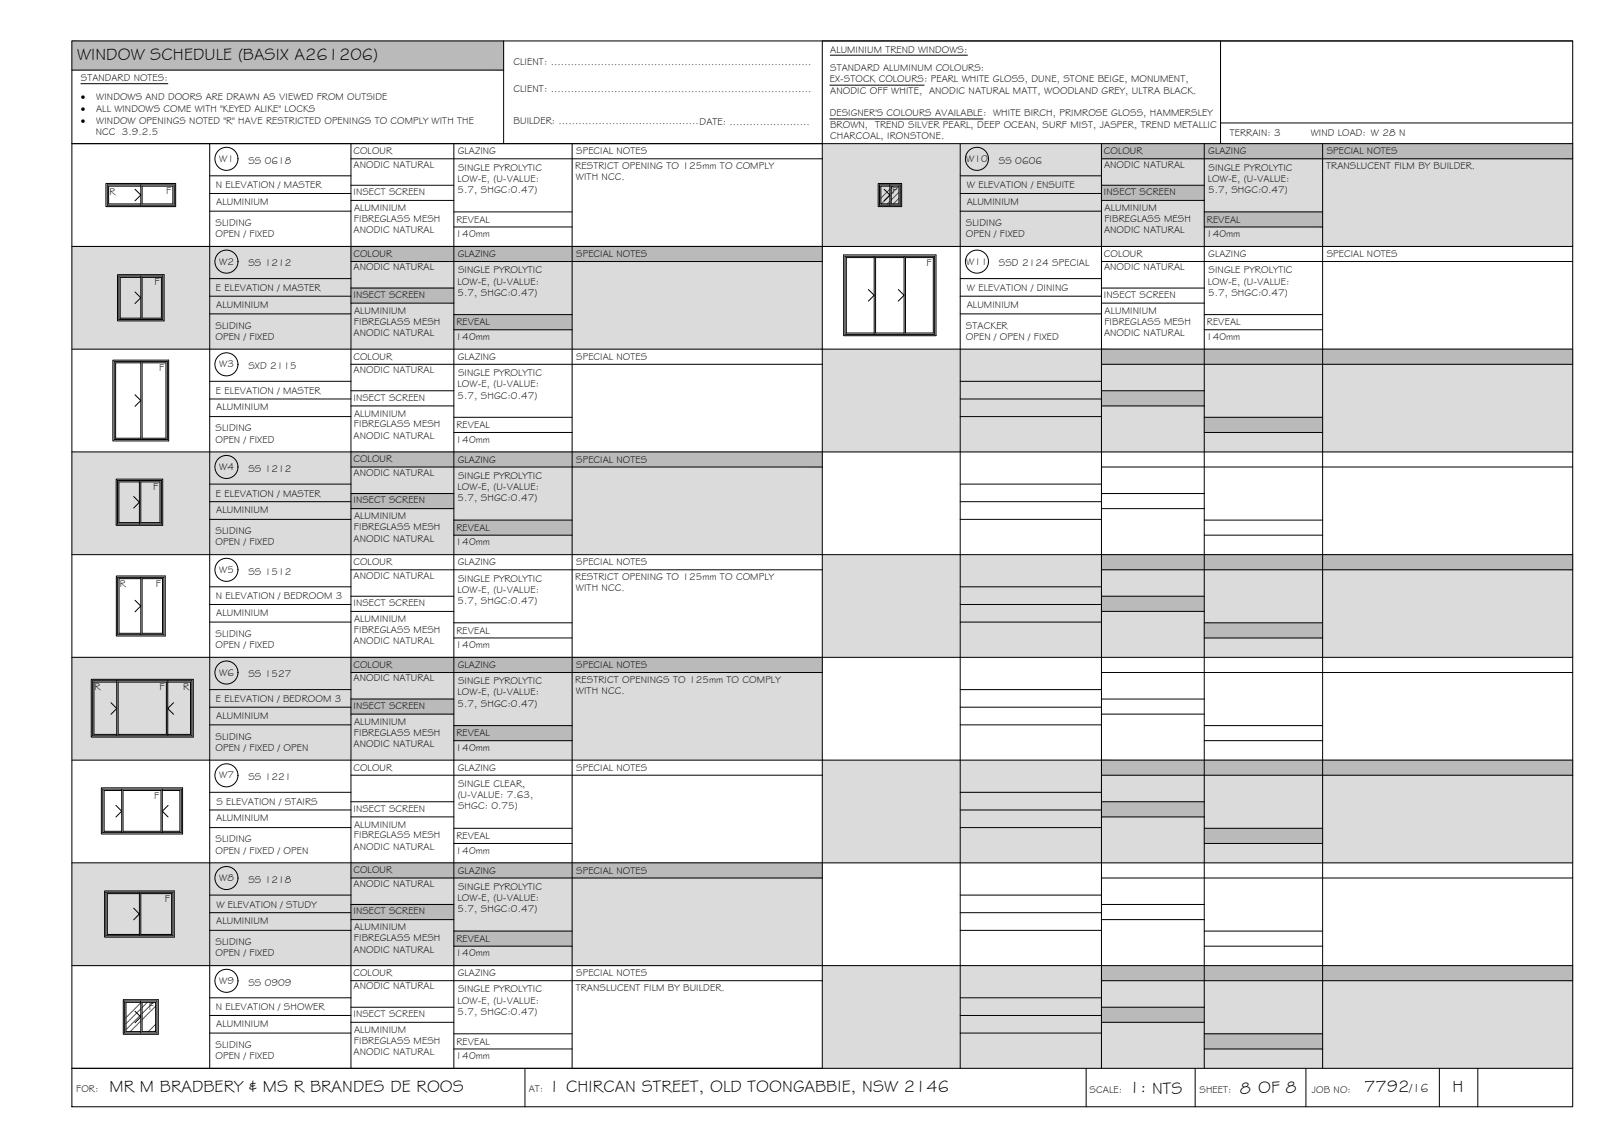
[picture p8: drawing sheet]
<svg xmlns="http://www.w3.org/2000/svg" width="420mm" height="297mm" viewBox="0 0 420 297" stroke-linecap="round" stroke-linejoin="round" font-family="sans-serif">
<!-- layer: WINDOW SCHEDULE HATCH -->
<g fill="#dbdbdb" stroke="#dbdbdb" stroke-width=".26">
<path d="M213.7 37.3l195 26.7v-26.7zM213.7 37.3l195 26.7h-195z"/>
<path d="M18.7 64l195 26.7v-26.7zM18.7 64l195 26.7h-195z"/>
<path d="M213.7 90.7l195 26.7v-26.7zM213.7 90.7l195 26.7h-195z"/>
<path d="M18.7 117.4l195 26.7v-26.7zM18.7 117.4l195 26.7h-195z"/>
<path d="M213.7 144.1l195 26.7v-26.7zM213.7 144.1l195 26.7h-195z"/>
<path d="M18.7 170.8l195 26.7v-26.7zM18.7 170.8l195 26.7h-195z"/>
<path d="M213.7 197.5l195 26.7v-26.7zM213.7 197.5l195 26.7h-195z"/>
<path d="M18.7 224.2l195 26.7v-26.7zM18.7 224.2l195 26.7h-195z"/>
<path d="M213.7 250.9l195 26.7v-26.7zM213.7 250.9l195 26.7h-195z"/>
</g>
<g fill="#bababa" stroke="#bababa" stroke-width=".26">
<path d="M18.7 10.6l112.2 7.6v-7.6zM18.7 10.6l112.2 7.6h-112.2z"/>
<path d="M286.2 37.3l122.5 4v-4zM286.2 37.3l122.5 4h-122.5z"/>
<path d="M286.2 48.1l26.7 4v-4zM286.2 48.1l26.7 4h-26.7z"/>
<path d="M312.9 55.1l30.8 3.9v-3.9zM312.9 55.1l30.8 3.9h-30.8z"/>
<path d="M91.2 64l122.5 4v-4zM91.2 64l122.5 4h-122.5z"/>
<path d="M91.2 74.9l26.7 3.9v-3.9zM91.2 74.9l26.7 3.9h-26.7z"/>
<path d="M117.9 81.8l30.8 3.9v-3.9zM117.9 81.8l30.8 3.9h-30.8z"/>
<path d="M286.2 90.7l122.5 4v-4zM286.2 90.7l122.5 4h-122.5z"/>
<path d="M286.2 101.6l26.7 3.9v-3.9zM286.2 101.6l26.7 3.9h-26.7z"/>
<path d="M312.9 108.5l30.8 3.9v-3.9zM312.9 108.5l30.8 3.9h-30.8z"/>
<path d="M91.2 117.4l122.5 4v-4zM91.2 117.4l122.5 4h-122.5z"/>
<path d="M91.2 128.3l26.7 3.9v-3.9zM91.2 128.3l26.7 3.9h-26.7z"/>
<path d="M117.9 135.2l30.8 3.9v-3.9zM117.9 135.2l30.8 3.9h-30.8z"/>
<path d="M286.2 144.1l122.5 4v-4zM286.2 144.1l122.5 4h-122.5z"/>
<path d="M286.2 155l26.7 3.9v-3.9zM286.2 155l26.7 3.9h-26.7z"/>
<path d="M312.9 161.9l30.8 3.9v-3.9zM312.9 161.9l30.8 3.9h-30.8z"/>
<path d="M91.2 170.8l122.5 4v-4zM91.2 170.8l122.5 4h-122.5z"/>
<path d="M91.2 181.6l26.7 4v-4zM91.2 181.6l26.7 4h-26.7z"/>
<path d="M117.9 188.6l30.8 3.9v-3.9zM117.9 188.6l30.8 3.9h-30.8z"/>
<path d="M286.2 197.5l122.5 4v-4zM286.2 197.5l122.5 4h-122.5z"/>
<path d="M286.2 208.4l26.7 3.9v-3.9zM286.2 208.4l26.7 3.9h-26.7z"/>
<path d="M312.9 215.3l30.8 3.9v-3.9zM312.9 215.3l30.8 3.9h-30.8z"/>
<path d="M91.2 224.2l122.5 4v-4zM91.2 224.2l122.5 4h-122.5z"/>
<path d="M91.2 235l26.7 4v-4zM91.2 235l26.7 4h-26.7z"/>
<path d="M117.9 242l30.8 3.9v-3.9zM117.9 242l30.8 3.9h-30.8z"/>
<path d="M286.2 250.9l122.5 4v-4zM286.2 250.9l122.5 4h-122.5z"/>
<path d="M286.2 261.8l26.7 3.9v-3.9zM286.2 261.8l26.7 3.9h-26.7z"/>
<path d="M312.9 268.7l30.8 3.9v-3.9zM312.9 268.7l30.8 3.9h-30.8z"/>
</g>
<!-- layer: BORDER -->
<g fill="none" stroke="#000" stroke-width=".26">
<path d="M18.7 10.6h390v277h-390zM18.7 18.2h112.2M130.9 10.6v26.7M317.1 10.6v26.7M408.7 10.6h-195v267M18.7 37.3h390M54.5 37.3v240.3M91.2 37.3v240.3M117.9 37.3v240.3M148.7 37.3v240.3M249.5 37.3v240.3M286.2 37.3v240.3"/>
<path d="M312.9 37.3v240.3M317.1 32h91.6M343.7 37.3v240.3M54.5 45.7h36.7M54.5 50.3h36.7M54.5 54.9h36.7M91.2 41.3h122.5M91.2 48.1h26.7M91.2 52.1h26.7M117.9 55.1h30.8M117.9 59h30.8M249.5 45.7h36.7"/>
<path d="M249.5 50.3h36.7M249.5 54.9h36.7M286.2 41.3h122.5M286.2 48.1h26.7M286.2 52.1h26.7M312.9 55.1h30.8M312.9 59h30.8M18.7 64h390M54.5 72.4h36.7M54.5 77h36.7M91.2 68h122.5M91.2 74.9h26.7"/>
<path d="M91.2 78.8h26.7M249.5 72.4h36.7M249.5 77h36.7M286.2 68h122.5M286.2 74.9h26.7M286.2 78.8h26.7M18.7 90.7h390M54.5 81.6h36.7M54.5 99.1h36.7M91.2 94.7h122.5M117.9 81.8h30.8M117.9 85.7h30.8"/>
<path d="M249.5 81.6h36.7M249.5 99.1h36.7M286.2 94.7h122.5M312.9 81.8h30.8M312.9 85.7h30.8M18.7 117.4h390M54.5 103.7h36.7M54.5 108.3h36.7M91.2 101.6h26.7M91.2 105.5h26.7M117.9 108.5h30.8M117.9 112.4h30.8"/>
<path d="M249.5 103.7h36.7M249.5 108.3h36.7M286.2 101.6h26.7M286.2 105.5h26.7M312.9 108.5h30.8M312.9 112.4h30.8M54.5 125.8h36.7M54.5 130.4h36.7M54.5 135h36.7M91.2 121.4h122.5M91.2 128.3h26.7M91.2 132.2h26.7"/>
<path d="M117.9 135.2h30.8M117.9 139.1h30.8M249.5 125.8h36.7M249.5 130.4h36.7M249.5 135h36.7M286.2 121.4h122.5M286.2 128.3h26.7M286.2 132.2h26.7M312.9 135.2h30.8M312.9 139.1h30.8M18.7 144.1h390M54.5 152.5h36.7"/>
<path d="M54.5 157.1h36.7M91.2 148.1h122.5M91.2 155h26.7M91.2 158.9h26.7M249.5 152.5h36.7M249.5 157.1h36.7M286.2 148.1h122.5M286.2 155h26.7M286.2 158.9h26.7M18.7 170.8h390M54.5 161.7h36.7M54.5 179.2h36.7"/>
<path d="M91.2 174.8h122.5M117.9 161.9h30.8M117.9 165.8h30.8M249.5 161.7h36.7M249.5 179.2h36.7M286.2 174.8h122.5M312.9 161.9h30.8M312.9 165.8h30.8M18.7 197.5h390M54.5 183.8h36.7M54.5 188.4h36.7M91.2 181.7h26.7"/>
<path d="M91.2 185.6h26.7M117.9 188.6h30.8M117.9 192.5h30.8M249.5 183.8h36.7M249.5 188.4h36.7M286.2 181.7h26.7M286.2 185.6h26.7M312.9 188.6h30.8M312.9 192.5h30.8M54.5 205.9h36.7M54.5 210.5h36.7M54.5 215.1h36.7"/>
<path d="M91.2 201.5h122.5M91.2 208.4h26.7M91.2 212.3h26.7M117.9 215.3h30.8M117.9 219.2h30.8M249.5 205.9h36.7M249.5 210.5h36.7M249.5 215.1h36.7M286.2 201.5h122.5M286.2 208.4h26.7M286.2 212.3h26.7M312.9 215.3h30.8"/>
<path d="M312.9 219.2h30.8M18.7 224.2h390M54.5 232.6h36.7M54.5 237.2h36.7M91.2 228.2h122.5M91.2 235h26.7M91.2 239h26.7M249.5 232.6h36.7M249.5 237.2h36.7M286.2 228.2h122.5M286.2 235h26.7M286.2 239h26.7"/>
<path d="M18.7 250.9h390M54.5 241.8h36.7M54.5 259.3h36.7M91.2 254.9h122.5M117.9 242h30.8M117.9 245.9h30.8M249.5 241.8h36.7M249.5 259.3h36.7M286.2 254.9h122.5M312.9 242h30.8M312.9 245.9h30.8M18.7 277.6h390"/>
<path d="M54.5 263.9h36.7M54.5 268.5h36.7M91.2 261.8h26.7M91.2 265.7h26.7M117.9 268.7h30.8M117.9 272.6h30.8M136.4 277.6v10M249.5 263.9h36.7M249.5 268.5h36.7M282.2 277.6v10M286.2 261.8h26.7M286.2 265.7h26.7"/>
<path d="M310.5 277.6v10M312.9 268.7h30.8M312.9 272.6h30.8M339.3 277.6v10M374 277.6v10M384 277.6v10"/>
</g>
<!-- layer: TEXT -->
<path d="M215.7 14.3h35.7M21 21.8h22.6M215.6 30.9h39.8M215.6 22.1h24.5" fill="none" stroke="#000" stroke-width=".26"/>
<!-- layer: WINDOWS -->
<g fill="none" stroke="#000" stroke-width=".26">
<path d="M27.9 48h17.4v5.3h-17.4zM35.1 49.2l1.5 1.5-1.5 1.5M36.6 48.4h-8.4v4.6h8.4M36.6 48v5.3M36.9 48.4h8v4.6h-8zM228.5 48h5.4v5.3h-5.4zM229.7 49.2l1.5 1.5-1.5 1.5M231.2 48.4h-2.3v4.6h2.3M231.2 48v5.3M231.6 48.4h2v4.6h-2zM30.9 71.7h11.4v11.3h-11.4zM35.1 75.9l1.5 1.5-1.5 1.5"/>
<path d="M36.6 71.7v11.3M36.6 72.1h-5.4v10.6h5.4M36.9 72.1h5v10.6h-5zM219.6 66.6h23.3v20.3h-23.3zM225.6 75.2l1.5 1.5-1.5 1.5M227.1 66.9h-7.2v19.6h7.2M227.1 66.6v20.3M233.4 75.2l1.5 1.5-1.5 1.5M234.9 66.9h-7.4v19.6h7.4M234.9 66.6v20.3M235.3 66.9h7.2v19.6h-7.2zM29.7 93.9h13.8v20.3h-13.8z"/>
<path d="M36.6 93.9v20.3M36.6 94.3h-6.6v19.6h6.6M36.9 94.3h6.2v19.6h-6.2zM35.1 102.6l1.5 1.5-1.5 1.5M30.5 124.9h11.4v11.3h-11.4zM34.7 129l1.5 1.5-1.5 1.5M36.2 125.2h-5.3v10.6h5.3M36.2 124.9v11.3M36.6 125.2h5v10.6h-5zM30.6 150h12v14.9h-12zM35.1 156l1.5 1.5-1.5 1.5M36.6 150v14.9"/>
<path d="M36.6 150.4h-5.7v14.2h5.7M36.9 150.4h5.3v14.2h-5.3zM24.1 176.9h25.8v14.3h-25.8zM30.3 177.3h-5.9v13.6h5.9M30.3 176.9v14.3M30.7 177.3h12.5v13.6h-12.5zM43.6 177.3h5.9v13.6h-5.9M43.6 176.9v14.3M28.8 182.6l1.5 1.5-1.5 1.5M45.1 182.6l-1.5 1.5 1.5 1.5M26.7 205.1h20.4v11.3h-20.4zM30.1 209.3l1.5 1.5-1.5 1.5"/>
<path d="M31.6 205.4h-4.5v10.6h4.5M31.6 205.1v11.3M32 205.4h9.8v10.6h-9.8zM42.2 205.4h4.5v10.6h-4.5M42.2 205.1v11.3M43.7 209.3l-1.5 1.5 1.5 1.5M27.5 231.9h17.4v11.3h-17.4zM34.7 236l1.5 1.5-1.5 1.5M36.2 232.2h-8.3v10.6h8.3M36.2 231.9v11.3M36.6 232.2h8v10.6h-8zM32.4 260.1h8.4v8.3h-8.4z"/>
<path d="M35.1 262.8l1.5 1.5-1.5 1.5M36.6 260.1v8.3M36.6 260.5h-3.9v7.6h3.9M36.9 260.5h3.5v7.6h-3.5z"/>
<circle cx="58.8" cy="41.3" r="3"/>
<circle cx="253.8" cy="41.3" r="3"/>
<circle cx="58.8" cy="68" r="3"/>
<circle cx="253.8" cy="68" r="3"/>
<circle cx="58.8" cy="94.7" r="3"/>
<circle cx="58.8" cy="121.4" r="3"/>
<circle cx="58.8" cy="148.1" r="3"/>
<circle cx="58.8" cy="174.8" r="3"/>
<circle cx="58.8" cy="201.5" r="3"/>
<circle cx="58.8" cy="228.2" r="3"/>
<circle cx="58.8" cy="254.9" r="3"/>
</g>
<!-- layer: NEWWORK -->
<path d="M27.5 47.7h18.1v6h-18.1zM228.2 47.7h6.1v6h-6.1zM30.5 71.4h12.1v12h-12.1zM219.2 66.2h24v21h-24zM29.3 93.6h14.5v21h-14.5zM30.2 124.5h12.1v12h-12.1zM30.2 149.7h12.7v15.6h-12.7zM23.7 176.5h26.5v15.1h-26.5zM26.3 204.7h21.1v12h-21.1zM27.2 231.5h18.1v12h-18.1zM32 259.8h9.1v9h-9.1z" fill="none" stroke="#000" stroke-width=".26"/>
<!-- layer: HATCH -->
<g fill="none" stroke="#545454" stroke-width=".26">
<path d="M231.2 49.2l-2.3 2.3M231.2 50.8l-2.2 2.2M231.2 52.3l-.6 .7M232 48.4l-.4 .4M233.6 48.4l-2 2M233.6 50l-2 2M233.6 51.5l-1.5 1.5M36.6 260.6l-3.9 3.9M36.6 262.2l-3.9 3.8M36.6 263.8l-3.9 3.8M36.6 265.3l-2.8 2.8M38.3 260.5l-1.4 1.3"/>
<path d="M39.8 260.5l-2.9 2.9M40.4 266.2l-1.9 1.9M40.4 267.8l-.3 .3M40.4 261.5l-3.5 3.5"/>
</g>
<g font-size="4.5">
<text x="20" y="15.6">WINDOW SCHEDULE (BASIX A261206)</text>
<text x="28.5" y="283.7">MR M BRADBERY &amp; MS R BRANDES DE ROOS</text>
<text x="142.6" y="283.7">1 CHIRCAN STREET, OLD TOONGABBIE, NSW 2146</text>
<text x="293.4" y="284">1: NTS</text>
<text x="322.2" y="284.2">8 OF 8</text>
<text x="354.5" y="283.8">7792</text>
<text x="377.4" y="283.8">H</text>
</g>
<text font-size="3.2" x="366.3" y="283.8">/16</text>
<g font-size="2.6">
<text x="133.4" y="16.9">CLIENT: ..............................................................................</text>
<text x="215.7" y="13.6">ALUMINIUM TREND WINDOWS:</text>
<text x="21" y="21.1">STANDARD NOTES:</text>
<text x="215.6" y="21.4">EX-STOCK COLOURS: PEARL WHITE GLOSS, DUNE, STONE BEIGE, MONUMENT,</text>
<text x="215.7" y="18.5">STANDARD ALUMINUM COLOURS:</text>
<text x="21" y="26.1">·</text>
<text x="21" y="29.1">·</text>
<text x="25" y="29.1">ALL WINDOWS COME WITH &quot;KEYED ALIKE&quot; LOCKS</text>
<text x="25" y="26.1">WINDOWS AND DOORS ARE DRAWN AS VIEWED FROM OUTSIDE</text>
<text x="133.4" y="24">CLIENT: ..............................................................................</text>
<text x="215.7" y="24.4">ANODIC OFF WHITE, ANODIC NATURAL MATT, WOODLAND GREY, ULTRA BLACK.</text>
<text x="21" y="32.1">·</text>
<text x="24.9" y="35.1">NCC 3.9.2.5</text>
<text x="25" y="32.1">WINDOW OPENINGS NOTED &quot;R&quot; HAVE RESTRICTED OPENINGS TO COMPLY WITH THE</text>
<text x="133.4" y="32.3">BUILDER: ..........................................DATE: ........................</text>
<text x="215.6" y="30.2">DESIGNER'S COLOURS AVAILABLE: WHITE BIRCH, PRIMROSE GLOSS, HAMMERSLEY</text>
<text x="215.7" y="33.2">BROWN, TREND SILVER PEARL, DEEP OCEAN, SURF MIST, JASPER, TREND METALLIC</text>
<text x="319.6" y="35.4">TERRAIN: 3</text>
<text x="340.6" y="35.4">WIND LOAD: W 28 N</text>
<text x="91.8" y="40.1">COLOUR</text>
<text x="119" y="40.1">GLAZING</text>
<text x="149.7" y="40.1">SPECIAL NOTES</text>
<text x="215.7" y="36.1">CHARCOAL, IRONSTONE.</text>
<text x="286.8" y="40.1">COLOUR</text>
<text x="314" y="40.1">GLAZING</text>
<text x="344.7" y="40.1">SPECIAL NOTES</text>
<text x="57" y="42.1">W1</text>
<text x="64.5" y="42.6">SS 0618</text>
<text x="91.9" y="43.5">ANODIC NATURAL</text>
<text x="118.9" y="47.2">LOW-E, (U-VALUE:</text>
<text x="119" y="44.3">SINGLE PYROLYTIC</text>
<text x="149.5" y="43.9">RESTRICT OPENING TO 125mm TO COMPLY</text>
<text x="149.6" y="46.8">WITH NCC.</text>
<text x="251.1" y="42.1">W10</text>
<text x="259.5" y="42.6">SS 0606</text>
<text x="286.9" y="43.5">ANODIC NATURAL</text>
<text x="313.9" y="47.2">LOW-E, (U-VALUE:</text>
<text x="314" y="44.3">SINGLE PYROLYTIC</text>
<text x="344.6" y="43.9">TRANSLUCENT FILM BY BUILDER.</text>
<text x="28.4" y="50.6">R</text>
<text x="43.2" y="50.5">F</text>
<text x="56.1" y="49">N ELEVATION / MASTER</text>
<text x="56.2" y="53.2">ALUMINIUM</text>
<text x="91.8" y="50.7">INSECT SCREEN</text>
<text x="118.9" y="50.2">5.7, SHGC:0.47)</text>
<text x="231.8" y="50.5">F</text>
<text x="251.2" y="49">W ELEVATION / ENSUITE</text>
<text x="251.2" y="53.2">ALUMINIUM</text>
<text x="286.9" y="50.7">INSECT SCREEN</text>
<text x="313.9" y="50.2">5.7, SHGC:0.47)</text>
<text x="56" y="58.7">SLIDING</text>
<text x="92" y="57.7">FIBREGLASS MESH</text>
<text x="92" y="54.9">ALUMINIUM</text>
<text x="118.6" y="57.9">REVEAL</text>
<text x="251" y="58.7">SLIDING</text>
<text x="287" y="57.7">FIBREGLASS MESH</text>
<text x="287" y="54.9">ALUMINIUM</text>
<text x="313.6" y="57.9">REVEAL</text>
<text x="56" y="61.6">OPEN / FIXED</text>
<text x="91.9" y="60.7">ANODIC NATURAL</text>
<text x="118.4" y="61.7">140mm</text>
<text x="251" y="61.6">OPEN / FIXED</text>
<text x="286.9" y="60.7">ANODIC NATURAL</text>
<text x="313.4" y="61.7">140mm</text>
<text x="57" y="68.8">W2</text>
<text x="64.5" y="69.3">SS 1212</text>
<text x="91.8" y="66.8">COLOUR</text>
<text x="91.9" y="70.2">ANODIC NATURAL</text>
<text x="119" y="66.9">GLAZING</text>
<text x="119" y="71">SINGLE PYROLYTIC</text>
<text x="149.7" y="66.9">SPECIAL NOTES</text>
<text x="240.8" y="69">F</text>
<text x="251.1" y="68.8">W11</text>
<text x="259.5" y="69.3">SSD 2124 SPECIAL</text>
<text x="286.8" y="66.8">COLOUR</text>
<text x="286.9" y="70.2">ANODIC NATURAL</text>
<text x="314" y="66.9">GLAZING</text>
<text x="314" y="71">SINGLE PYROLYTIC</text>
<text x="344.7" y="66.9">SPECIAL NOTES</text>
<text x="40.2" y="74.2">F</text>
<text x="56.1" y="75.7">E ELEVATION / MASTER</text>
<text x="91.8" y="77.4">INSECT SCREEN</text>
<text x="118.9" y="73.9">LOW-E, (U-VALUE:</text>
<text x="118.9" y="76.9">5.7, SHGC:0.47)</text>
<text x="251.2" y="75.7">W ELEVATION / DINING</text>
<text x="286.9" y="77.4">INSECT SCREEN</text>
<text x="313.9" y="73.9">LOW-E, (U-VALUE:</text>
<text x="313.9" y="76.9">5.7, SHGC:0.47)</text>
<text x="56.2" y="79.9">ALUMINIUM</text>
<text x="92" y="81.6">ALUMINIUM</text>
<text x="251.2" y="79.9">ALUMINIUM</text>
<text x="287" y="81.6">ALUMINIUM</text>
<text x="56" y="88.3">OPEN / FIXED</text>
<text x="56" y="85.4">SLIDING</text>
<text x="91.9" y="87.4">ANODIC NATURAL</text>
<text x="92" y="84.4">FIBREGLASS MESH</text>
<text x="118.4" y="88.3">140mm</text>
<text x="118.6" y="84.6">REVEAL</text>
<text x="251" y="88.3">OPEN / OPEN / FIXED</text>
<text x="251" y="85.4">STACKER</text>
<text x="286.9" y="87.4">ANODIC NATURAL</text>
<text x="287" y="84.4">FIBREGLASS MESH</text>
<text x="313.4" y="88.3">140mm</text>
<text x="313.6" y="84.6">REVEAL</text>
<text x="57" y="95.5">W3</text>
<text x="64.5" y="96">SXD 2115</text>
<text x="91.8" y="93.5">COLOUR</text>
<text x="119" y="93.5">GLAZING</text>
<text x="149.7" y="93.5">SPECIAL NOTES</text>
<text x="41.4" y="96.4">F</text>
<text x="91.9" y="96.9">ANODIC NATURAL</text>
<text x="118.9" y="100.6">LOW-E, (U-VALUE:</text>
<text x="119" y="97.7">SINGLE PYROLYTIC</text>
<text x="56.1" y="102.4">E ELEVATION / MASTER</text>
<text x="56.2" y="106.7">ALUMINIUM</text>
<text x="91.8" y="104.1">INSECT SCREEN</text>
<text x="118.9" y="103.6">5.7, SHGC:0.47)</text>
<text x="56" y="112.1">SLIDING</text>
<text x="92" y="111.1">FIBREGLASS MESH</text>
<text x="92" y="108.3">ALUMINIUM</text>
<text x="118.6" y="111.3">REVEAL</text>
<text x="56" y="115">OPEN / FIXED</text>
<text x="91.9" y="114.1">ANODIC NATURAL</text>
<text x="118.4" y="115">140mm</text>
<text x="57" y="122.2">W4</text>
<text x="64.5" y="122.6">SS 1212</text>
<text x="91.8" y="120.2">COLOUR</text>
<text x="91.9" y="123.6">ANODIC NATURAL</text>
<text x="119" y="120.2">GLAZING</text>
<text x="119" y="124.4">SINGLE PYROLYTIC</text>
<text x="149.7" y="120.2">SPECIAL NOTES</text>
<text x="39.8" y="127.3">F</text>
<text x="56.1" y="129.1">E ELEVATION / MASTER</text>
<text x="91.8" y="130.8">INSECT SCREEN</text>
<text x="118.9" y="127.3">LOW-E, (U-VALUE:</text>
<text x="118.9" y="130.3">5.7, SHGC:0.47)</text>
<text x="56.2" y="133.3">ALUMINIUM</text>
<text x="92" y="137.8">FIBREGLASS MESH</text>
<text x="92" y="135">ALUMINIUM</text>
<text x="118.6" y="137.9">REVEAL</text>
<text x="56" y="141.7">OPEN / FIXED</text>
<text x="56" y="138.8">SLIDING</text>
<text x="91.9" y="140.8">ANODIC NATURAL</text>
<text x="118.4" y="141.7">140mm</text>
<text x="57" y="148.9">W5</text>
<text x="64.5" y="149.4">SS 1512</text>
<text x="91.8" y="146.9">COLOUR</text>
<text x="119" y="147">GLAZING</text>
<text x="149.7" y="147">SPECIAL NOTES</text>
<text x="31.1" y="152.6">R</text>
<text x="40.5" y="152.5">F</text>
<text x="56.1" y="155.8">N ELEVATION / BEDROOM 3</text>
<text x="91.9" y="150.3">ANODIC NATURAL</text>
<text x="118.9" y="154">LOW-E, (U-VALUE:</text>
<text x="119" y="151.1">SINGLE PYROLYTIC</text>
<text x="149.5" y="150.7">RESTRICT OPENING TO 125mm TO COMPLY</text>
<text x="149.6" y="153.6">WITH NCC.</text>
<text x="56.2" y="160">ALUMINIUM</text>
<text x="91.8" y="157.5">INSECT SCREEN</text>
<text x="92" y="161.7">ALUMINIUM</text>
<text x="118.9" y="157">5.7, SHGC:0.47)</text>
<text x="56" y="165.5">SLIDING</text>
<text x="91.9" y="167.5">ANODIC NATURAL</text>
<text x="92" y="164.5">FIBREGLASS MESH</text>
<text x="118.6" y="164.7">REVEAL</text>
<text x="56" y="168.4">OPEN / FIXED</text>
<text x="91.8" y="173.6">COLOUR</text>
<text x="118.4" y="168.4">140mm</text>
<text x="119" y="173.6">GLAZING</text>
<text x="149.7" y="173.7">SPECIAL NOTES</text>
<text x="24.5" y="179.3">R</text>
<text x="41.5" y="179.4">F</text>
<text x="47.6" y="179.2">R</text>
<text x="57" y="175.6">W6</text>
<text x="64.5" y="176.1">SS 1527</text>
<text x="91.9" y="177.1">ANODIC NATURAL</text>
<text x="119" y="177.8">SINGLE PYROLYTIC</text>
<text x="149.5" y="177.4">RESTRICT OPENINGS TO 125mm TO COMPLY</text>
<text x="56.1" y="182.5">E ELEVATION / BEDROOM 3</text>
<text x="91.8" y="184.2">INSECT SCREEN</text>
<text x="118.9" y="180.7">LOW-E, (U-VALUE:</text>
<text x="118.9" y="183.7">5.7, SHGC:0.47)</text>
<text x="149.6" y="180.3">WITH NCC.</text>
<text x="56.2" y="186.7">ALUMINIUM</text>
<text x="92" y="191.2">FIBREGLASS MESH</text>
<text x="92" y="188.4">ALUMINIUM</text>
<text x="118.6" y="191.4">REVEAL</text>
<text x="56" y="195.1">OPEN / FIXED / OPEN</text>
<text x="56" y="192.2">SLIDING</text>
<text x="91.9" y="194.2">ANODIC NATURAL</text>
<text x="118.4" y="195.1">140mm</text>
<text x="57" y="202.3">W7</text>
<text x="64.5" y="202.7">SS 1221</text>
<text x="91.8" y="200.3">COLOUR</text>
<text x="119" y="200.4">GLAZING</text>
<text x="149.7" y="200.4">SPECIAL NOTES</text>
<text x="40.1" y="207.5">F</text>
<text x="56.2" y="209.2">S ELEVATION / STAIRS</text>
<text x="118.9" y="207.4">(U-VALUE: 7.63,</text>
<text x="119" y="204.5">SINGLE CLEAR,</text>
<text x="56.2" y="213.4">ALUMINIUM</text>
<text x="91.8" y="210.9">INSECT SCREEN</text>
<text x="92" y="215.1">ALUMINIUM</text>
<text x="119" y="210.4">SHGC: 0.75)</text>
<text x="56" y="221.8">OPEN / FIXED / OPEN</text>
<text x="56" y="218.9">SLIDING</text>
<text x="91.9" y="220.9">ANODIC NATURAL</text>
<text x="92" y="217.9">FIBREGLASS MESH</text>
<text x="118.4" y="221.8">140mm</text>
<text x="118.6" y="218.1">REVEAL</text>
<text x="91.8" y="227">COLOUR</text>
<text x="119" y="227">GLAZING</text>
<text x="149.7" y="227.1">SPECIAL NOTES</text>
<text x="57" y="229">W8</text>
<text x="64.5" y="229.5">SS 1218</text>
<text x="91.9" y="230.5">ANODIC NATURAL</text>
<text x="119" y="231.2">SINGLE PYROLYTIC</text>
<text x="42.8" y="234.3">F</text>
<text x="56.2" y="235.9">W ELEVATION / STUDY</text>
<text x="91.8" y="237.6">INSECT SCREEN</text>
<text x="118.9" y="234.1">LOW-E, (U-VALUE:</text>
<text x="118.9" y="237.1">5.7, SHGC:0.47)</text>
<text x="56" y="245.6">SLIDING</text>
<text x="56.2" y="240.1">ALUMINIUM</text>
<text x="92" y="244.6">FIBREGLASS MESH</text>
<text x="92" y="241.8">ALUMINIUM</text>
<text x="118.6" y="244.8">REVEAL</text>
<text x="56" y="248.5">OPEN / FIXED</text>
<text x="91.9" y="247.6">ANODIC NATURAL</text>
<text x="118.4" y="248.6">140mm</text>
<text x="57" y="255.7">W9</text>
<text x="64.5" y="256.2">SS 0909</text>
<text x="91.8" y="253.7">COLOUR</text>
<text x="91.9" y="257.1">ANODIC NATURAL</text>
<text x="119" y="253.8">GLAZING</text>
<text x="119" y="257.9">SINGLE PYROLYTIC</text>
<text x="149.6" y="257.5">TRANSLUCENT FILM BY BUILDER.</text>
<text x="149.7" y="253.8">SPECIAL NOTES</text>
<text x="38.7" y="262.6">F</text>
<text x="56.1" y="262.6">N ELEVATION / SHOWER</text>
<text x="118.9" y="260.9">LOW-E, (U-VALUE:</text>
<text x="118.9" y="263.8">5.7, SHGC:0.47)</text>
<text x="56.2" y="266.8">ALUMINIUM</text>
<text x="91.8" y="264.3">INSECT SCREEN</text>
<text x="92" y="268.5">ALUMINIUM</text>
<text x="56" y="275.2">OPEN / FIXED</text>
<text x="56" y="272.3">SLIDING</text>
<text x="91.9" y="274.3">ANODIC NATURAL</text>
<text x="92" y="271.3">FIBREGLASS MESH</text>
<text x="118.4" y="275.2">140mm</text>
<text x="118.6" y="271.5">REVEAL</text>
<text x="19.8" y="283.8">FOR:</text>
<text x="137.4" y="283.7">AT:</text>
<text x="283.1" y="284">SCALE:</text>
<text x="311.7" y="284">SHEET:</text>
<text x="340.9" y="284">JOB NO:</text>
</g>
</svg>
